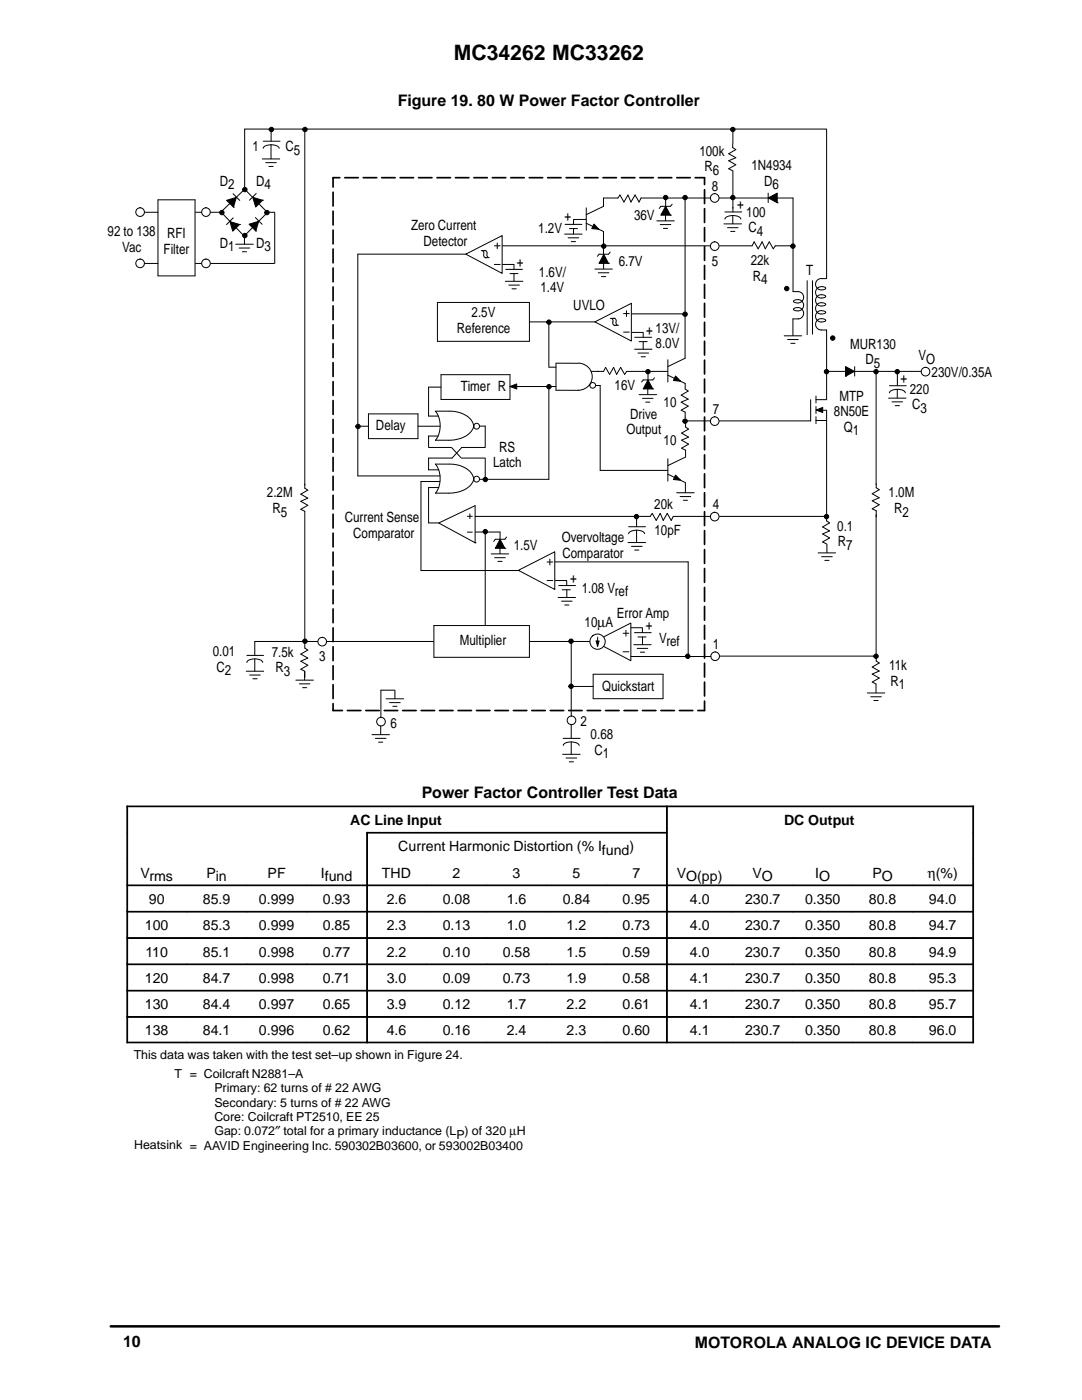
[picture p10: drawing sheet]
<svg xmlns="http://www.w3.org/2000/svg" width="216mm" height="279mm" viewBox="0 0 216 279" stroke-linecap="round" stroke-linejoin="round" font-family="sans-serif">
<path d="M22.1 264.7h177.2" fill="none" stroke="#000" stroke-width=".5"/>
<path d="M50.8 131.6v2.4" fill="none" stroke="#000" stroke-width=".2"/>
<circle cx="142.7" cy="131" r=".86" fill="#fff"/>
<circle cx="142.7" cy="131" r=".86" fill="none" stroke="#000" stroke-width=".2"/>
<circle cx="64.3" cy="128.1" r=".86" fill="#fff"/>
<g fill="none" stroke="#000" stroke-width=".2">
<path d="M143.5 39.5h14.7M100.8 56.1h3.5M100.9 53.8h3.3M101.8 54.6h1.6M102.6 52.8v1M102.6 54.6v1.5M114.4 43.8h2.5M117 41.5v4.4M117 44.6l3.4 1.6M118.5 44.7l1 1.1-1.4-.2zM120.4 41.2l-3.4 1.6M144.6 42.3h3.4"/>
<path d="M125.9 74.1h7.3M126 66.3h2.3M126.6 69.7h3.5M126.7 67.3h3.3M127.3 70.5h2.1M127.5 68.2h1.6M127.9 71.2h.9M128.3 66.4v.9M128.3 68.2v1.5M133.3 71.8v4.5M133.3 74.9l3.4 1.6M134.4 75.9l.4-.9 1 1.1-1.4-.2"/>
<path d="M136.7 71.5l-3.4 1.7M170.7 74.1h13.1M177.5 77h3.3M133.3 91.6v4.4M133.3 94.6l3.4 1.7M134.4 95.7l1.4 .1-1-1-.4 .9M136.7 91.3l-3.4 1.6M49.1 134h3.5M49.3 130.8h3.3M49.8 134.7h2.1M50.5 135.5h.8M52.4 132.2a2.06 2.06 0 0 0-2.1-.7 1.1 1.1 0 0 0-1 .7"/>
<path d="M59 135.7h3.5M59.7 136.5h2.1M60.4 137.2h.8M60.8 134v1.7M60.8 128.5v.8l.6 .4-1.4 .8 1.4 .8-1.4 .7 1.4 .8-1.4 .8 .8 .4v1.2M63.4 128h-12.6v2.8M65.1 128h21.4M86.6 124.8h19v6.4h-19zM105.6 128h13.6M143.6 130.9h31.1M173.1 138.3h3.4M173.7 139.1h2.2"/>
<path d="M174.4 139.8h.8M174.8 136.6v1.7M174.8 131.1v.8l.6 .4-1.4 .8 1.4 .8-1.4 .6 1.4 .8-1.4 .8 .8 .4M114 144.6v2.8"/>
<circle cx="64.3" cy="128.1" r=".86"/>
</g>
<g fill="#000" stroke="#000" stroke-width=".2">
<circle cx="60.9" cy="128" r=".44"/>
<circle cx="174.8" cy="131" r=".44"/>
</g>
<path d="M66.5 35.5h74.1M140.6 141.8h-74.1" fill="none" stroke="#000" stroke-width=".34" stroke-dasharray="2.7 1" stroke-dashoffset="1.3"/>
<path d="M140.6 35.5v106.3M66.5 141.8v-106.3" fill="none" stroke="#000" stroke-width=".34" stroke-dasharray="2.8 1" stroke-dashoffset="1.4"/>
<path d="M118.5 44.7l1 1.1-1.4-.2zM134.8 75l1 1.1-1.4-.2zM134.8 94.8l1 1-1.4-.1z" fill="#000"/>
<circle cx="184.7" cy="74.2" r=".86" fill="#fff"/>
<circle cx="184.7" cy="74.2" r=".86" fill="none" stroke="#000" stroke-width=".2"/>
<circle cx="142.6" cy="49.1" r=".86" fill="#fff"/>
<circle cx="142.6" cy="49.1" r=".86" fill="none" stroke="#000" stroke-width=".2"/>
<circle cx="142.6" cy="39.5" r=".86" fill="#fff"/>
<circle cx="142.6" cy="39.5" r=".86" fill="none" stroke="#000" stroke-width=".2"/>
<circle cx="142.6" cy="84" r=".86" fill="#fff"/>
<circle cx="142.6" cy="84" r=".86" fill="none" stroke="#000" stroke-width=".2"/>
<circle cx="142.6" cy="103.1" r=".86" fill="#fff"/>
<circle cx="142.6" cy="103.1" r=".86" fill="none" stroke="#000" stroke-width=".2"/>
<circle cx="114" cy="143.8" r=".86" fill="#fff"/>
<circle cx="114" cy="143.8" r=".86" fill="none" stroke="#000" stroke-width=".2"/>
<circle cx="76" cy="144" r=".86" fill="#fff"/>
<circle cx="76" cy="144" r=".86" fill="none" stroke="#000" stroke-width=".2"/>
<circle cx="41.1" cy="42.3" r=".86" fill="#fff"/>
<g fill="none" stroke="#000" stroke-width=".2">
<path d="M126 62.6h10.7"/>
<circle cx="41.1" cy="42.3" r=".86"/>
</g>
<path d="M118.7 64.2l7.3-3.7v7.6z" fill="#fff"/>
<path d="M99.8 49.1h41.9M118.7 64.2l7.3-3.7v7.6zM121.8 63.5h.8M122 63.5l.3 .4v.5a.47 .47 0 0 0 .4 .5h.1M122.5 63.5a.72 .72 0 0 1 .4 1.1l.3 .3M122.6 64.9h.8M124.4 66.3h1.2M124.4 62.6h1.2M125 62v1.2" fill="none" stroke="#000" stroke-width=".2"/>
<path d="M92.9 50.7l7.3-3.7v7.6z" fill="#fff"/>
<g fill="none" stroke="#000" stroke-width=".2">
<path d="M31.5 39.9h7.4v15.2h-7.4zM46.5 38.7l1.3 1.3M48.7 37.9l-4.7 4.5M51.1 38.6l-1.3 1.4M52.3 31.7h3.5M52.4 40h.1M52.5 28.2h3.4M53 32.5h2.1M53.7 33.2h.8M54.1 28.9v2.8M54.1 25.9v2.3M55.7 29.6a1.84 1.84 0 0 0-1.6-.7 1.61 1.61 0 0 0-1.6 .7"/>
<path d="M60.8 25.8v71.6l.6 .4-1.4 .8 1.4 .8-1.4 .6 1.4 .8-1.4 .8 .8 .4v25.6M120.4 39.5h2.9M132.8 39.8v1.7M136.7 39.6v31.9M146.2 28.7v.8l.6 .4-1.4 .8 1.4 .8-1.4 .6 1.4 .8-1.4 .8 .8 .4M146.2 25.8v2.8M146.2 34.1v8.2M153.3 38.5v1.9M158.2 39.5v18.7h1.1M164.9 25.8h-116.1v12l4.5 4.6M164.9 25.8v29.8M28.8 42.4h2.7"/>
<path d="M28.8 52.6h2.7M39 42.4h1.2M39 52.6h1.2M42 42.4h2M42 52.6h12.7M44.2 42.4l4.5 4.7M46.5 43.5l-1.3 1.3M46.6 41.3h.1M47 48.7h3.5M47.7 49.5h2.1M47.8 44.8h.1M48.4 50.2h.8"/>
<path d="M48.8 47v1.7M51 43.4l1.3 1.4M51 46.1h.1M53.4 42.4l-4.6 4.6M53.6 42.4h1.2M54.8 42.4v10.2M92.9 50.7l7.3-3.7v7.6zM92.9 50.7h-21.5v44.3h16.4M96 50h.9M96.3 50l.2 .4a.72 .72 0 0 0 .5 1M96.7 50a.72 .72 0 0 1 .5 1l.2 .4M96.8 51.4h.8"/>
<path d="M98.6 52.8h1.2M98.6 49.1h1.2M99.2 48.5v1.1M100.3 52.8h2.3M101.5 56.9h2.1M102.2 57.6h.8M112.7 46.7h3.5M112.8 44.8h3.3M113.4 47.5h2.1M114 48.2h.8M114.4 43.9v.9M114.4 45.6v1.1"/>
<path d="M118.7 53.7h3.5M119.4 54.4h2.1M120 55.2h.9M120.4 46.2v4.9M120.4 52.6v1M121.4 52.6h.1M121.8 50.3l-.4 .4h-1.9l-.3 .5M131.1 44.1h3.4M131.7 44.8h2.2M131.9 41.2h1.9M131.9 41.2l-.4 .4M132.4 45.6h.8"/>
<path d="M132.8 42.4v1.6M133.8 42.9h.1M134.1 40.8l-.3 .4M143.6 49.1h6.5l.4-.8 .8 1.4 .8-1.4 .6 1.4 .8-1.4 .8 1.4 .4-.6h3.5M144.5 44.7h3.5M144.7 43.7a1.98 1.98 0 0 1 2.5-.5l.5 .3 .1 .2M145.2 45.4h2.1M145.8 46.2h.8M146.2 43v1.6M155.1 40.5h.1M159.2 59.8l-.7 .1-.2 .2 .2 .2 .7 .2M159.2 59.8a1.12 1.12 0 0 1 1.2 1.1 1.12 1.12 0 0 1-1.2 1.1"/>
<path d="M159.2 58.2a1.13 1.13 0 0 1 1.2 1.1 1.13 1.13 0 0 1-1.2 1.2M161.1 56v10.8M162.1 56v10.7M163.8 58.8a1.13 1.13 0 0 0-1.1 1.2 1.13 1.13 0 0 0 1.1 1.1M163.8 57.2a1.13 1.13 0 0 0-1.1 1.1 1.13 1.13 0 0 0 1.1 1.2M163.9 58.8l.9 .3-.2 .2-.7 .2M163.9 57.2l.9 .3-.2 .2-.7 .2M164.9 55.6h-1.1a1.13 1.13 0 0 0-1.1 1.1 1.13 1.13 0 0 0 1.1 1.2M87.3 60.4h18.3v7.7h-18.3zM88 77.3h-2.5v5.7h1.9M88 74.8h13.8v4.9h-13.8zM101.8 77.1h9.1"/>
<path d="M105.6 64.2h13.1M109.5 64.3v9M109.5 77.1v18.6h-13.8M109.6 73.3h1.3M110.9 72.5v5.4h4.5M111 72.5h4.3M115.4 72.5a2.7 2.7 0 0 1 2.8 2.7 2.7 2.7 0 0 1-2.8 2.7M118 74.1h2.4l.4-.8 .8 1.4 .8-1.4 .6 1.4 .8-1.4 .8 1.4 .4-.6h.8M118.9 76.9h.9v17h13.5M127.5 78.8h3.5M128.2 79.5h2.1M129.3 77v1.7"/>
<path d="M129.3 74.4v1.5M130.3 77.6h.1M130.6 75.4l-.3 .4h-2l-.3 .4M136.7 76.5v1.1l.6 .4-1.4 .9 1.4 .8-1.4 .6 1.4 .8-1.4 .8 .8 .4v1.2M156.5 67h3.5M157.2 67.8h2.1M157.8 68.5h.8M159.2 61.4l-.6 .1a.27 .27 0 0 0-.3 .2 .27 .27 0 0 0 .3 .3h.6M159.2 61.4a1.13 1.13 0 0 1 1.1 1.1 1.13 1.13 0 0 1-1.1 1.1M159.3 63.6h-1.1v3.4M161.8 79.8v4.2h-18.2M162.8 79v1.4"/>
<path d="M163.8 60.4a1.13 1.13 0 0 0-1.1 1.1 1.13 1.13 0 0 0 1.1 1.2M163.8 62a1.13 1.13 0 0 0-1.1 1.1 1.13 1.13 0 0 0 1.1 1.2M163.8 63.6a1.13 1.13 0 0 0-1.1 1.1 1.13 1.13 0 0 0 1.1 1.2h1.1v13.9h-2.1M163.9 60.4l.5 .1 .4 .2-.2 .3-.7 .1M163.9 63.6l.9 .3-.2 .2-.7 .2M163.9 62a.63 .63 0 0 1 .8 .4l-.8 .3M165 74.1h3.7M168.7 75.1h.1M170.5 73.2v1.9M174.8 74.2v22.5M177.3 79.5h3.5M177.5 78.4a1.34 1.34 0 0 1 1.6-.7l-.1 1.7"/>
<path d="M179.1 77.7a1.59 1.59 0 0 1 1.5 .7M179.1 74.3v2.7M71.5 85.1h2M73.5 82.6h9.9v4.9h-9.9zM83.4 85.1h4.4M85.5 89.3h4.5M86.9 92.6h2.8M86.9 82.1h2.8M86.9 92.6a4.9 4.9 0 0 1 0 5.8h2.7M86.9 82.1a4.9 4.9 0 0 1 0 5.8h2.7M87.4 87h-1.9v2.2M87.6 97.3h-2.1v7.1h2"/>
<path d="M89.7 92.6a4.8 4.8 0 0 1 4.8 2.6v.4M89.7 82.1a4.8 4.8 0 0 1 4.8 2.6v.3M90.1 89.3l1.9 2M92.1 91.4h4.7M94.5 95.5a4.4 4.4 0 0 1-4.4 2.9h-.5M94.5 85a4 4 0 0 1-3.5 2.7l-1.4 .2M95.7 85h1.1v4.3M96.7 89.3h-4.6l-1.9 2.1h-4.7v2.4h2.1M96.8 91.5v4.1M128.8 80.3h.9M135 98.3h3.5M135.7 99.1h2.1"/>
<path d="M136.4 99.8h.8M136.8 96.3v2M136.8 84.4v.8l.6 .4-1.4 .8 1.4 .8-1.4 .6 1.4 .8-1.4 .8 .8 .5v1.4M136.9 84h4.9M162.8 81.1v1.4M162.8 83.2v1.4M162.8 83.9h2.1M163 81.9h1.9v21.2h-21.3M174.8 96.5v.8l.6 .4-1.4 .8 1.4 .8-1.4 .6 1.4 .8-1.4 .8 .8 .4v1.3M178 80.2h2.1M178.6 81h.9M87.5 104.4l7.3-3.5v7.4z"/>
<path d="M93.3 103h.9M93.3 106.2h.9M93.8 102.5v1M94.8 108.3h.1M94.8 103.1h34.9M94.9 106.2h4.9M96.8 106.2v18.6M163.3 110.3h3.4M163.9 111.1h2.2M164.6 111.8h.8M164.9 103.2v.8l.6 .4-1.4 .8 1.4 .8-1.4 .6 1.4 .8-1.4 .8 .8 .4M165 108.6v1.7"/>
<path d="M174.8 102.7v28.2M77 139.5h3.5M78.7 137.7h-2.7v5.5M78.8 137.7v1.7M74.2 146.6h3.5M74.9 147.4h2.1M75.5 148.1h.9M76 144.9v1.7M77.7 140.2h2.2M78.4 141h.8"/>
<circle cx="118.3" cy="76.9" r=".57"/>
<circle cx="95.1" cy="95.6" r=".58"/>
<circle cx="95.1" cy="85.1" r=".58"/>
</g>
<g fill="#000" stroke="#000" stroke-width=".2">
<path d="M45.9 44.2l1.9 .6-1.4 1.3zM45.2 40l2-.6-.6 1.9zM50.4 39.4l2 .6-1.4 1.3zM49.7 44.7l1.9-.5-.6 1.9zM120.5 50.8l.9 1.8h-1.9zM132.8 41.2l1 1.7h-1.9zM153.3 39.5l1.8-1v2zM129.3 75.8l1 1.8h-2zM168.7 73.2l1.8 .9-1.8 1z"/>
<circle cx="54.2" cy="25.8" r=".44"/>
<circle cx="60.9" cy="25.8" r=".44"/>
<circle cx="132.8" cy="39.4" r=".44"/>
<circle cx="136.7" cy="39.4" r=".44"/>
<circle cx="146.2" cy="39.4" r=".44"/>
<circle cx="146.2" cy="25.8" r=".44"/>
<circle cx="120.5" cy="49.1" r=".44"/>
<circle cx="157" cy="57.6" r=".44"/>
<circle cx="158.2" cy="49.1" r=".44"/>
<circle cx="109.5" cy="64.3" r=".44"/>
<circle cx="109.5" cy="77.2" r=".44"/>
<circle cx="129.3" cy="74.2" r=".44"/>
<circle cx="136.7" cy="62.7" r=".44"/>
<circle cx="164.9" cy="74.2" r=".44"/>
<circle cx="166.2" cy="67.5" r=".44"/>
<circle cx="174.8" cy="74.2" r=".44"/>
<circle cx="179" cy="74.2" r=".44"/>
<circle cx="71.4" cy="85.1" r=".44"/>
<circle cx="96.8" cy="95.7" r=".44"/>
<circle cx="136.7" cy="84" r=".44"/>
<circle cx="164.9" cy="103.1" r=".44"/>
</g>
<circle cx="28" cy="42.3" r=".86" fill="#fff"/>
<circle cx="28" cy="42.3" r=".86" fill="none" stroke="#000" stroke-width=".2"/>
<circle cx="28" cy="52.6" r=".86" fill="#fff"/>
<circle cx="28" cy="52.6" r=".86" fill="none" stroke="#000" stroke-width=".2"/>
<circle cx="41.1" cy="52.6" r=".86" fill="#fff"/>
<g fill="none" stroke="#000" stroke-width=".2">
<path d="M120.4 39.5v1.7M123.3 39.5l.4-.6 .8 1.4 .8-1.4 .6 1.4 .8-1.4 .8 1.4 .4-.8h13.9M113.6 45.6h1.6M101.8 77.1l1.3-.5v1zM162.8 81.8l1.4-.5v1zM98 110.5h3.5M98.7 111.3h2.1M99.3 112h.9M99.8 108.8v1.7M99.8 106.2v1.5M100.7 109.4h.1M101.1 107.2l-.4 .4h-1.9l-.3 .4"/>
<path d="M114 128v14.8M112.3 150.5h3.5M112.4 147.4h3.3M113 151.3h2.1M113.6 152h.8M114 148.2v2.3M115.6 148.8a1.32 1.32 0 0 0-1.6-.7 1.53 1.53 0 0 0-1.6 .7"/>
<circle cx="41.1" cy="52.6" r=".86"/>
</g>
<path d="M101.8 77.1l1.3-.5v1zM162.8 81.8l1.4-.5v1z" fill="#000"/>
<g fill="#000" stroke="#000" stroke-width=".2">
<path d="M99.8 107.6l.9 1.8h-1.9z"/>
<circle cx="48.9" cy="37.8" r=".44"/>
<circle cx="44.3" cy="42.4" r=".44"/>
<circle cx="48.9" cy="47" r=".44"/>
<circle cx="53.3" cy="42.4" r=".44"/>
<circle cx="96.8" cy="106.1" r=".44"/>
</g>
<path d="M118.6 128l7.3-3.7v7.6zM125.9 124.3h.1z" fill-rule="evenodd" fill="#fff"/>
<path d="M110.8 115.9h2.3M113.1 115.9v1M118.6 128l7.3-3.7v7.6zM124.3 130.1h1.2M124.3 126.4h1.2M124.9 125.8v1.2M125.9 131h15.9" fill="none" stroke="#000" stroke-width=".2"/>
<circle cx="113.9" cy="128" r=".44" fill="#000" stroke="#000" stroke-width=".2"/>
<path d="M103.4 113.8l7.3-3.7v7.5zM110.7 110.1h.1z" fill-rule="evenodd" fill="#fff"/>
<g fill="none" stroke="#000" stroke-width=".2">
<path d="M103.4 113.8l7.3-3.7v7.5zM109.2 115.9h1.1M109.2 112.2h1.1M109.7 111.6v1.1M110.7 112.1h26.6v18.9M111.4 119.2h3.4M111.5 116.9h3.3M112 120h2.2M112.2 117.7h1.6M113.1 117.7v1.5M112.7 120.7h.8M125.9 125.3h2.3"/>
<path d="M126.5 128.7h3.4M126.6 126.3h3.3M127.1 129.4h2.2M127.3 127.1h1.6M127.8 130.2h.8M128.2 125.3v1M128.2 127.1v1.5"/>
</g>
<circle cx="137.2" cy="131" r=".44" fill="#000" stroke="#000" stroke-width=".2"/>
<circle cx="119.2" cy="128.1" r="1.52" fill="#fff"/>
<g fill="none" stroke="#000" stroke-width=".2">
<path d="M87.7 96.1h-3.7v17.8h19.4M125.3 108.3h3.5M125.4 105.1h3.4M126 109h2.1M126.6 109.8h.9M127 105.8a1.6 1.6 0 0 1 1.6 .7M127 105.8a1.61 1.61 0 0 0-1.6 .7M127 103.1v2M127 105.8v2.5M129.7 103.1l.4-.6 .8 1.4 .8-1.4 .6 1.4 .8-1.4 .8 1.4 .4-.8h7.5M114 137h4.4M118.4 134.6h13.9v4.8h-13.9z"/>
<path d="M118.9 127.9l.3 .2 .3-.2-.3 1.1zM119.3 127.1l-.1 1.9"/>
<circle cx="119.2" cy="128.1" r="1.52"/>
</g>
<path d="M118.9 127.9l.3 .2 .3-.2-.3 1.1z" fill="#000"/>
<g fill="#000" stroke="#000" stroke-width=".2">
<path d="M25.3 160.9h.2v5.2h-.2z" fill-rule="evenodd"/>
<path d="M25.3 160.9h107.7v.1h-107.7z" fill-rule="evenodd"/>
<path d="M25.3 166.1h.2v5.3h-.2z" fill-rule="evenodd"/>
<path d="M25.3 171.4h.2v5.2h-.2z" fill-rule="evenodd"/>
<path d="M25.3 176.6h.2v5.3h-.2z" fill-rule="evenodd"/>
<path d="M25.3 176.6h12v.2h-12z" fill-rule="evenodd"/>
<path d="M37.3 176.6h11.9v.2h-11.9z" fill-rule="evenodd"/>
<path d="M49.3 176.6h11.9v.2h-11.9z" fill-rule="evenodd"/>
<path d="M61.2 176.6h12v.2h-12z" fill-rule="evenodd"/>
<path d="M73.2 166.1h.1v5.3h-.1z" fill-rule="evenodd"/>
<path d="M73.2 166.1h59.8v.2h-59.8z" fill-rule="evenodd"/>
<path d="M73.2 171.4h.1v5.2h-.1z" fill-rule="evenodd"/>
<path d="M73.2 176.6h.1v5.3h-.1z" fill-rule="evenodd"/>
<path d="M73.2 176.6h11.9v.2h-11.9z" fill-rule="evenodd"/>
<path d="M85.1 176.6h12v.2h-12z" fill-rule="evenodd"/>
<path d="M97.1 176.6h12v.2h-12z" fill-rule="evenodd"/>
<path d="M109.1 176.6h11.9v.2h-11.9z" fill-rule="evenodd"/>
<path d="M121 176.6h12v.2h-12z" fill-rule="evenodd"/>
<path d="M133 160.9h.1v5.2h-.1z" fill-rule="evenodd"/>
<path d="M133 160.9h61.3v.1h-61.3z" fill-rule="evenodd"/>
<path d="M133 166.1h.1v5.3h-.1z" fill-rule="evenodd"/>
<path d="M133 171.4h.1v5.2h-.1z" fill-rule="evenodd"/>
<path d="M133 176.6h.1v5.3h-.1z" fill-rule="evenodd"/>
<path d="M133 176.6h13.2v.2h-13.2z" fill-rule="evenodd"/>
<path d="M146.3 176.6h11.9v.2h-11.9z" fill-rule="evenodd"/>
<path d="M158.2 176.6h12v.2h-12z" fill-rule="evenodd"/>
<path d="M170.2 176.6h11.9v.2h-11.9z" fill-rule="evenodd"/>
<path d="M182.2 176.6h12.1v.2h-12.1z" fill-rule="evenodd"/>
<path d="M194.1 160.9h.2v5.2h-.2z" fill-rule="evenodd"/>
<path d="M194.1 166.1h.2v5.3h-.2z" fill-rule="evenodd"/>
<path d="M194.1 171.4h.2v5.2h-.2z" fill-rule="evenodd"/>
<path d="M194.1 176.6h.2v5.3h-.2z" fill-rule="evenodd"/>
<path d="M25.3 181.9h.2v5.2h-.2z" fill-rule="evenodd"/>
<path d="M25.3 181.9h12v.1h-12z" fill-rule="evenodd"/>
<path d="M25.3 187.1h.2v5.3h-.2z" fill-rule="evenodd"/>
<path d="M25.3 187.1h12v.2h-12z" fill-rule="evenodd"/>
<path d="M25.3 192.4h.2v5.2h-.2z" fill-rule="evenodd"/>
<path d="M25.3 192.4h12v.1h-12z" fill-rule="evenodd"/>
<path d="M25.3 197.6h.2v5.3h-.2z" fill-rule="evenodd"/>
<path d="M25.3 197.6h12v.2h-12z" fill-rule="evenodd"/>
<path d="M37.3 181.9h11.9v.1h-11.9z" fill-rule="evenodd"/>
<path d="M37.3 187.1h11.9v.2h-11.9z" fill-rule="evenodd"/>
<path d="M37.3 192.4h11.9v.1h-11.9z" fill-rule="evenodd"/>
<path d="M37.3 197.6h11.9v.2h-11.9z" fill-rule="evenodd"/>
<path d="M49.3 181.9h11.9v.1h-11.9z" fill-rule="evenodd"/>
<path d="M49.3 187.1h11.9v.2h-11.9z" fill-rule="evenodd"/>
<path d="M49.3 192.4h11.9v.1h-11.9z" fill-rule="evenodd"/>
<path d="M49.3 197.6h11.9v.2h-11.9z" fill-rule="evenodd"/>
<path d="M61.2 181.9h12v.1h-12z" fill-rule="evenodd"/>
<path d="M61.2 187.1h12v.2h-12z" fill-rule="evenodd"/>
<path d="M61.2 192.4h12v.1h-12z" fill-rule="evenodd"/>
<path d="M61.2 197.6h12v.2h-12z" fill-rule="evenodd"/>
<path d="M73.2 181.9h.1v5.2h-.1z" fill-rule="evenodd"/>
<path d="M73.2 181.9h11.9v.1h-11.9z" fill-rule="evenodd"/>
<path d="M73.2 187.1h.1v5.3h-.1z" fill-rule="evenodd"/>
<path d="M73.2 187.1h11.9v.2h-11.9z" fill-rule="evenodd"/>
<path d="M73.2 192.4h.1v5.2h-.1z" fill-rule="evenodd"/>
<path d="M73.2 192.4h11.9v.1h-11.9z" fill-rule="evenodd"/>
<path d="M73.2 197.6h.1v5.3h-.1z" fill-rule="evenodd"/>
<path d="M73.2 197.6h11.9v.2h-11.9z" fill-rule="evenodd"/>
<path d="M85.1 181.9h12v.1h-12z" fill-rule="evenodd"/>
<path d="M85.1 187.1h12v.2h-12z" fill-rule="evenodd"/>
<path d="M85.1 192.4h12v.1h-12z" fill-rule="evenodd"/>
<path d="M85.1 197.6h12v.2h-12z" fill-rule="evenodd"/>
<path d="M97.1 181.9h12v.1h-12z" fill-rule="evenodd"/>
<path d="M97.1 187.1h12v.2h-12z" fill-rule="evenodd"/>
<path d="M97.1 192.4h12v.1h-12z" fill-rule="evenodd"/>
<path d="M97.1 197.6h12v.2h-12z" fill-rule="evenodd"/>
<path d="M109.1 181.9h11.9v.1h-11.9z" fill-rule="evenodd"/>
<path d="M109.1 187.1h11.9v.2h-11.9z" fill-rule="evenodd"/>
<path d="M109.1 192.4h11.9v.1h-11.9z" fill-rule="evenodd"/>
<path d="M109.1 197.6h11.9v.2h-11.9z" fill-rule="evenodd"/>
<path d="M121 181.9h12v.1h-12z" fill-rule="evenodd"/>
<path d="M121 187.1h12v.2h-12z" fill-rule="evenodd"/>
<path d="M121 192.4h12v.1h-12z" fill-rule="evenodd"/>
<path d="M121 197.6h12v.2h-12z" fill-rule="evenodd"/>
<path d="M133 181.9h.1v5.2h-.1z" fill-rule="evenodd"/>
<path d="M133 181.9h13.2v.1h-13.2z" fill-rule="evenodd"/>
<path d="M133 187.1h.1v5.3h-.1z" fill-rule="evenodd"/>
<path d="M133 187.1h13.2v.2h-13.2z" fill-rule="evenodd"/>
<path d="M133 192.4h.1v5.2h-.1z" fill-rule="evenodd"/>
<path d="M133 192.4h13.2v.1h-13.2z" fill-rule="evenodd"/>
<path d="M133 197.6h.1v5.3h-.1z" fill-rule="evenodd"/>
<path d="M133 197.6h13.2v.2h-13.2z" fill-rule="evenodd"/>
<path d="M146.3 181.9h11.9v.1h-11.9z" fill-rule="evenodd"/>
<path d="M146.3 187.1h11.9v.2h-11.9z" fill-rule="evenodd"/>
<path d="M146.3 192.4h11.9v.1h-11.9z" fill-rule="evenodd"/>
<path d="M146.3 197.6h11.9v.2h-11.9z" fill-rule="evenodd"/>
<path d="M158.2 181.9h12v.1h-12z" fill-rule="evenodd"/>
<path d="M158.2 187.1h12v.2h-12z" fill-rule="evenodd"/>
<path d="M158.2 192.4h12v.1h-12z" fill-rule="evenodd"/>
<path d="M158.2 197.6h12v.2h-12z" fill-rule="evenodd"/>
<path d="M170.2 181.9h11.9v.1h-11.9z" fill-rule="evenodd"/>
<path d="M170.2 187.1h11.9v.2h-11.9z" fill-rule="evenodd"/>
<path d="M170.2 192.4h11.9v.1h-11.9z" fill-rule="evenodd"/>
<path d="M170.2 197.6h11.9v.2h-11.9z" fill-rule="evenodd"/>
<path d="M182.2 181.9h12.1v.1h-12.1z" fill-rule="evenodd"/>
<path d="M182.2 187.1h12.1v.2h-12.1z" fill-rule="evenodd"/>
<path d="M182.2 192.4h12.1v.1h-12.1z" fill-rule="evenodd"/>
<path d="M182.2 197.6h12.1v.2h-12.1z" fill-rule="evenodd"/>
<path d="M194.1 181.9h.2v5.2h-.2z" fill-rule="evenodd"/>
<path d="M194.1 187.1h.2v5.3h-.2z" fill-rule="evenodd"/>
<path d="M194.1 192.4h.2v5.2h-.2z" fill-rule="evenodd"/>
<path d="M194.1 197.6h.2v5.3h-.2z" fill-rule="evenodd"/>
<path d="M25.3 202.9h.2v5.2h-.2z" fill-rule="evenodd"/>
<path d="M25.3 202.9h12v.1h-12z" fill-rule="evenodd"/>
<path d="M25.3 208h12v.1h-12z" fill-rule="evenodd"/>
<path d="M37.3 202.9h11.9v.1h-11.9z" fill-rule="evenodd"/>
<path d="M37.3 208h11.9v.1h-11.9z" fill-rule="evenodd"/>
<path d="M49.3 202.9h11.9v.1h-11.9z" fill-rule="evenodd"/>
<path d="M49.3 208h11.9v.1h-11.9z" fill-rule="evenodd"/>
<path d="M61.2 202.9h12v.1h-12z" fill-rule="evenodd"/>
<path d="M61.2 208h12v.1h-12z" fill-rule="evenodd"/>
<path d="M73.2 202.9h.1v5.2h-.1z" fill-rule="evenodd"/>
<path d="M73.2 202.9h11.9v.1h-11.9z" fill-rule="evenodd"/>
<path d="M73.2 208h11.9v.1h-11.9z" fill-rule="evenodd"/>
<path d="M85.1 202.9h12v.1h-12z" fill-rule="evenodd"/>
<path d="M85.1 208h12v.1h-12z" fill-rule="evenodd"/>
<path d="M97.1 202.9h12v.1h-12z" fill-rule="evenodd"/>
<path d="M97.1 208h12v.1h-12z" fill-rule="evenodd"/>
<path d="M109.1 202.9h11.9v.1h-11.9z" fill-rule="evenodd"/>
<path d="M109.1 208h11.9v.1h-11.9z" fill-rule="evenodd"/>
<path d="M121 202.9h12v.1h-12z" fill-rule="evenodd"/>
<path d="M121 208h12v.1h-12z" fill-rule="evenodd"/>
<path d="M133 202.9h.1v5.2h-.1z" fill-rule="evenodd"/>
<path d="M133 202.9h13.2v.1h-13.2z" fill-rule="evenodd"/>
<path d="M133 208h13.2v.1h-13.2z" fill-rule="evenodd"/>
<path d="M146.3 202.9h11.9v.1h-11.9z" fill-rule="evenodd"/>
<path d="M146.3 208h11.9v.1h-11.9z" fill-rule="evenodd"/>
<path d="M158.2 202.9h12v.1h-12z" fill-rule="evenodd"/>
<path d="M158.2 208h12v.1h-12z" fill-rule="evenodd"/>
<path d="M170.2 202.9h11.9v.1h-11.9z" fill-rule="evenodd"/>
<path d="M170.2 208h11.9v.1h-11.9z" fill-rule="evenodd"/>
<path d="M182.2 202.9h12.1v.1h-12.1z" fill-rule="evenodd"/>
<path d="M182.2 208h12.1v.1h-12.1z" fill-rule="evenodd"/>
<path d="M194.1 202.9h.2v5.2h-.2z" fill-rule="evenodd"/>
<circle cx="127" cy="103.1" r=".44"/>
<circle cx="113.9" cy="137" r=".44"/>
</g>
<text font-size="4.2" x="90.5" y="11.9">MC34262 MC33262</text>
<g font-size="3.2">
<text x="79.4" y="21.2">Figure 19. 80 W Power Factor Controller</text>
<text x="84.1" y="159.3">Power Factor Controller Test Data</text>
<text x="24.6" y="268.9">10</text>
<text x="138.7" y="268.9">MOTOROLA ANALOG IC DEVICE DATA</text>
</g>
<g font-size="2.8">
<text x="50.4" y="30.1">1</text>
<text x="57" y="30.1">C5</text>
<text x="139.6" y="31.1">100k</text>
<text x="140.6" y="34.2">R6</text>
<text x="149.9" y="33.9">1N4934</text>
<text x="43.9" y="37.1">D2</text>
<text x="51.1" y="37.1">D4</text>
<text x="142.1" y="38.1">8</text>
<text x="147.1" y="41.6">+</text>
<text x="152.5" y="37">D6</text>
<text x="21.5" y="47.1">92 to 138</text>
<text x="33.3" y="47.5">RFI</text>
<text x="82" y="45.9">Zero Current</text>
<text x="107.4" y="46.6">1.2V</text>
<text x="112.6" y="44.2">+</text>
<text x="126.5" y="43.9">36V</text>
<text x="148.9" y="43.3">100</text>
<text x="149.4" y="46.4">C4</text>
<text x="24.4" y="50.3">Vac</text>
<text x="32.6" y="50.6">Filter</text>
<text x="43.9" y="49.4">D1</text>
<text x="51.1" y="49.4">D3</text>
<text x="84.5" y="49">Detector</text>
<text x="103.2" y="53.3">+</text>
<text x="123.5" y="53.2">6.7V</text>
<text x="142.1" y="53">5</text>
<text x="149.8" y="52.9">22k</text>
<text x="107.5" y="55.2">1.6V/</text>
<text x="107.9" y="58.3">1.4V</text>
<text x="150.2" y="56">R4</text>
<text x="160.9" y="54.9">T</text>
<text x="94.1" y="63.3">2.5V</text>
<text x="114.4" y="61.9">UVLO</text>
<text x="91.2" y="66.4">Reference</text>
<text x="128.9" y="66.9">+ 13V/</text>
<text x="130.8" y="69.5">8.0V</text>
<text x="169.6" y="69.6">MUR130</text>
<text x="183.3" y="71.9">VO</text>
<text x="122.6" y="77.8">16V</text>
<text x="172.7" y="72.7">D5</text>
<text x="179.7" y="76.5">+</text>
<text x="185.9" y="75.2">230V/0.35A</text>
<text x="92" y="78">Timer R</text>
<text x="125.8" y="83.5">Drive</text>
<text x="132.4" y="81.2">10</text>
<text x="142.2" y="82.6">7</text>
<text x="166.4" y="83.1">8N50E</text>
<text x="167.5" y="80">MTP</text>
<text x="181.5" y="78.6">220</text>
<text x="182" y="81.7">C3</text>
<text x="75" y="85.8">Delay</text>
<text x="125" y="86.6">Output</text>
<text x="132.4" y="88.9">10</text>
<text x="168.4" y="86.2">Q1</text>
<text x="98.4" y="93.2">Latch</text>
<text x="99.6" y="90.1">RS</text>
<text x="53.3" y="99.3">2.2M</text>
<text x="130.6" y="101.7">20k</text>
<text x="142.2" y="101.6">4</text>
<text x="177.3" y="99.3">1.0M</text>
<text x="54.4" y="102.4">R5</text>
<text x="68.8" y="104.2">Current Sense</text>
<text x="70.5" y="107.3">Comparator</text>
<text x="130.6" y="106.8">10pF</text>
<text x="167.1" y="105.9">0.1</text>
<text x="178.4" y="102.4">R2</text>
<text x="102.5" y="109.8">1.5V</text>
<text x="112.1" y="108.2">Overvoltage</text>
<text x="112.2" y="111.3">Comparator</text>
<text x="167.2" y="109">R7</text>
<text x="113.8" y="116.3">+</text>
<text x="116.1" y="118.3">1.08 Vref</text>
<text x="116.7" y="125.1">10µA</text>
<text x="123.1" y="123.4">Error Amp</text>
<text x="128.9" y="125.7">+</text>
<text x="42.4" y="131">0.01</text>
<text x="54.2" y="131">7.5k</text>
<text x="63.7" y="131.9">3</text>
<text x="91.8" y="128.8">Multiplier</text>
<text x="131.5" y="128.3">Vref</text>
<text x="142.2" y="129.5">1</text>
<text x="43.2" y="134.1">C2</text>
<text x="55" y="134.2">R3</text>
<text x="120.1" y="138">Quickstart</text>
<text x="177.4" y="133.8">11k</text>
<text x="177.7" y="136.9">R1</text>
<text x="77.9" y="145.2">6</text>
<text x="115.8" y="144.9">2</text>
<text x="117.9" y="147.5">0.68</text>
<text x="118.6" y="150.6">C1</text>
<text x="69.9" y="164.6">AC Line Input</text>
<text x="156.4" y="164.6">DC Output</text>
<text x="79.5" y="169.9">Current Harmonic Distortion (% Ifund)</text>
<text x="28" y="175.1">Vrms</text>
<text x="41.2" y="175.1">Pin</text>
<text x="53.4" y="175.1">PF</text>
<text x="64" y="175.1">Ifund</text>
<text x="76.2" y="175.1">THD</text>
<text x="90.3" y="175.1">2</text>
<text x="102.3" y="175.1">3</text>
<text x="114.2" y="175.1">5</text>
<text x="126.2" y="175.1">7</text>
<text x="135.1" y="175.1">VO(pp)</text>
<text x="150.2" y="175.1">VO</text>
<text x="162.7" y="175.1">IO</text>
<text x="174.1" y="175.1">PO</text>
<text x="185.1" y="175.1">η(%)</text>
<text x="28.9" y="185.6">100</text>
<text x="29.7" y="180.4">90</text>
<text x="40.5" y="180.4">85.9</text>
<text x="40.5" y="185.6">85.3</text>
<text x="51.7" y="180.4">0.999</text>
<text x="51.7" y="185.6">0.999</text>
<text x="64.4" y="180.4">0.93</text>
<text x="64.4" y="185.6">0.85</text>
<text x="77.2" y="180.4">2.6</text>
<text x="77.2" y="185.6">2.3</text>
<text x="88.3" y="180.4">0.08</text>
<text x="88.3" y="185.6">0.13</text>
<text x="101.1" y="180.4">1.6</text>
<text x="101.1" y="185.6">1.0</text>
<text x="112.3" y="180.4">0.84</text>
<text x="113.1" y="185.6">1.2</text>
<text x="124.2" y="180.4">0.95</text>
<text x="124.2" y="185.6">0.73</text>
<text x="137.7" y="180.4">4.0</text>
<text x="137.7" y="185.6">4.0</text>
<text x="148.7" y="180.4">230.7</text>
<text x="148.7" y="185.6">230.7</text>
<text x="160.6" y="180.4">0.350</text>
<text x="160.6" y="185.6">0.350</text>
<text x="173.4" y="180.4">80.8</text>
<text x="173.4" y="185.6">80.8</text>
<text x="185.4" y="180.4">94.0</text>
<text x="185.4" y="185.6">94.7</text>
<text x="29" y="190.9">110</text>
<text x="40.5" y="190.9">85.1</text>
<text x="51.7" y="190.9">0.998</text>
<text x="64.4" y="190.9">0.77</text>
<text x="77.2" y="190.9">2.2</text>
<text x="88.3" y="190.9">0.10</text>
<text x="100.3" y="190.9">0.58</text>
<text x="113.1" y="190.9">1.5</text>
<text x="124.2" y="190.9">0.59</text>
<text x="137.7" y="190.9">4.0</text>
<text x="148.7" y="190.9">230.7</text>
<text x="160.6" y="190.9">0.350</text>
<text x="173.4" y="190.9">80.8</text>
<text x="185.4" y="190.9">94.9</text>
<text x="28.9" y="196.1">120</text>
<text x="40.5" y="196.1">84.7</text>
<text x="51.7" y="196.1">0.998</text>
<text x="64.4" y="196.1">0.71</text>
<text x="77.2" y="196.1">3.0</text>
<text x="88.3" y="196.1">0.09</text>
<text x="100.3" y="196.1">0.73</text>
<text x="113.1" y="196.1">1.9</text>
<text x="124.2" y="196.1">0.58</text>
<text x="137.7" y="196.1">4.1</text>
<text x="148.7" y="196.1">230.7</text>
<text x="160.6" y="196.1">0.350</text>
<text x="173.4" y="196.1">80.8</text>
<text x="185.4" y="196.1">95.3</text>
<text x="28.9" y="201.4">130</text>
<text x="40.5" y="201.4">84.4</text>
<text x="51.7" y="201.4">0.997</text>
<text x="64.4" y="201.4">0.65</text>
<text x="77.2" y="201.4">3.9</text>
<text x="88.3" y="201.4">0.12</text>
<text x="101.1" y="201.4">1.7</text>
<text x="113.1" y="201.4">2.2</text>
<text x="124.2" y="201.4">0.61</text>
<text x="137.7" y="201.4">4.1</text>
<text x="148.7" y="201.4">230.7</text>
<text x="160.6" y="201.4">0.350</text>
<text x="173.4" y="201.4">80.8</text>
<text x="185.4" y="201.4">95.7</text>
<text x="28.9" y="206.6">138</text>
<text x="40.5" y="206.6">84.1</text>
<text x="51.7" y="206.6">0.996</text>
<text x="64.4" y="206.6">0.62</text>
<text x="77.2" y="206.6">4.6</text>
<text x="88.3" y="206.6">0.16</text>
<text x="101.1" y="206.6">2.4</text>
<text x="113.1" y="206.6">2.3</text>
<text x="124.2" y="206.6">0.60</text>
<text x="137.7" y="206.6">4.1</text>
<text x="148.7" y="206.6">230.7</text>
<text x="160.6" y="206.6">0.350</text>
<text x="173.4" y="206.6">80.8</text>
<text x="185.4" y="206.6">96.0</text>
</g>
<g font-size="2.5">
<text x="26.7" y="211.4">This data was taken with the test set–up shown in Figure 24.</text>
<text x="34.8" y="215.1">T = Coilcraft N2881–A</text>
<text x="42.8" y="218">Primary: 62 turns of # 22 AWG</text>
<text x="42.8" y="220.8">Secondary: 5 turns of # 22 AWG</text>
<text x="42.8" y="223.7">Core: Coilcraft PT2510, EE 25</text>
<text x="42.8" y="226.6">Gap: 0.072″ total for a primary inductance (L ) of 320 µH</text>
<text x="91.1" y="227.3">P</text>
<text x="26.8" y="229.4">Heatsink = AAVID Engineering Inc. 590302B03600, or 593002B03400</text>
</g>
</svg>
